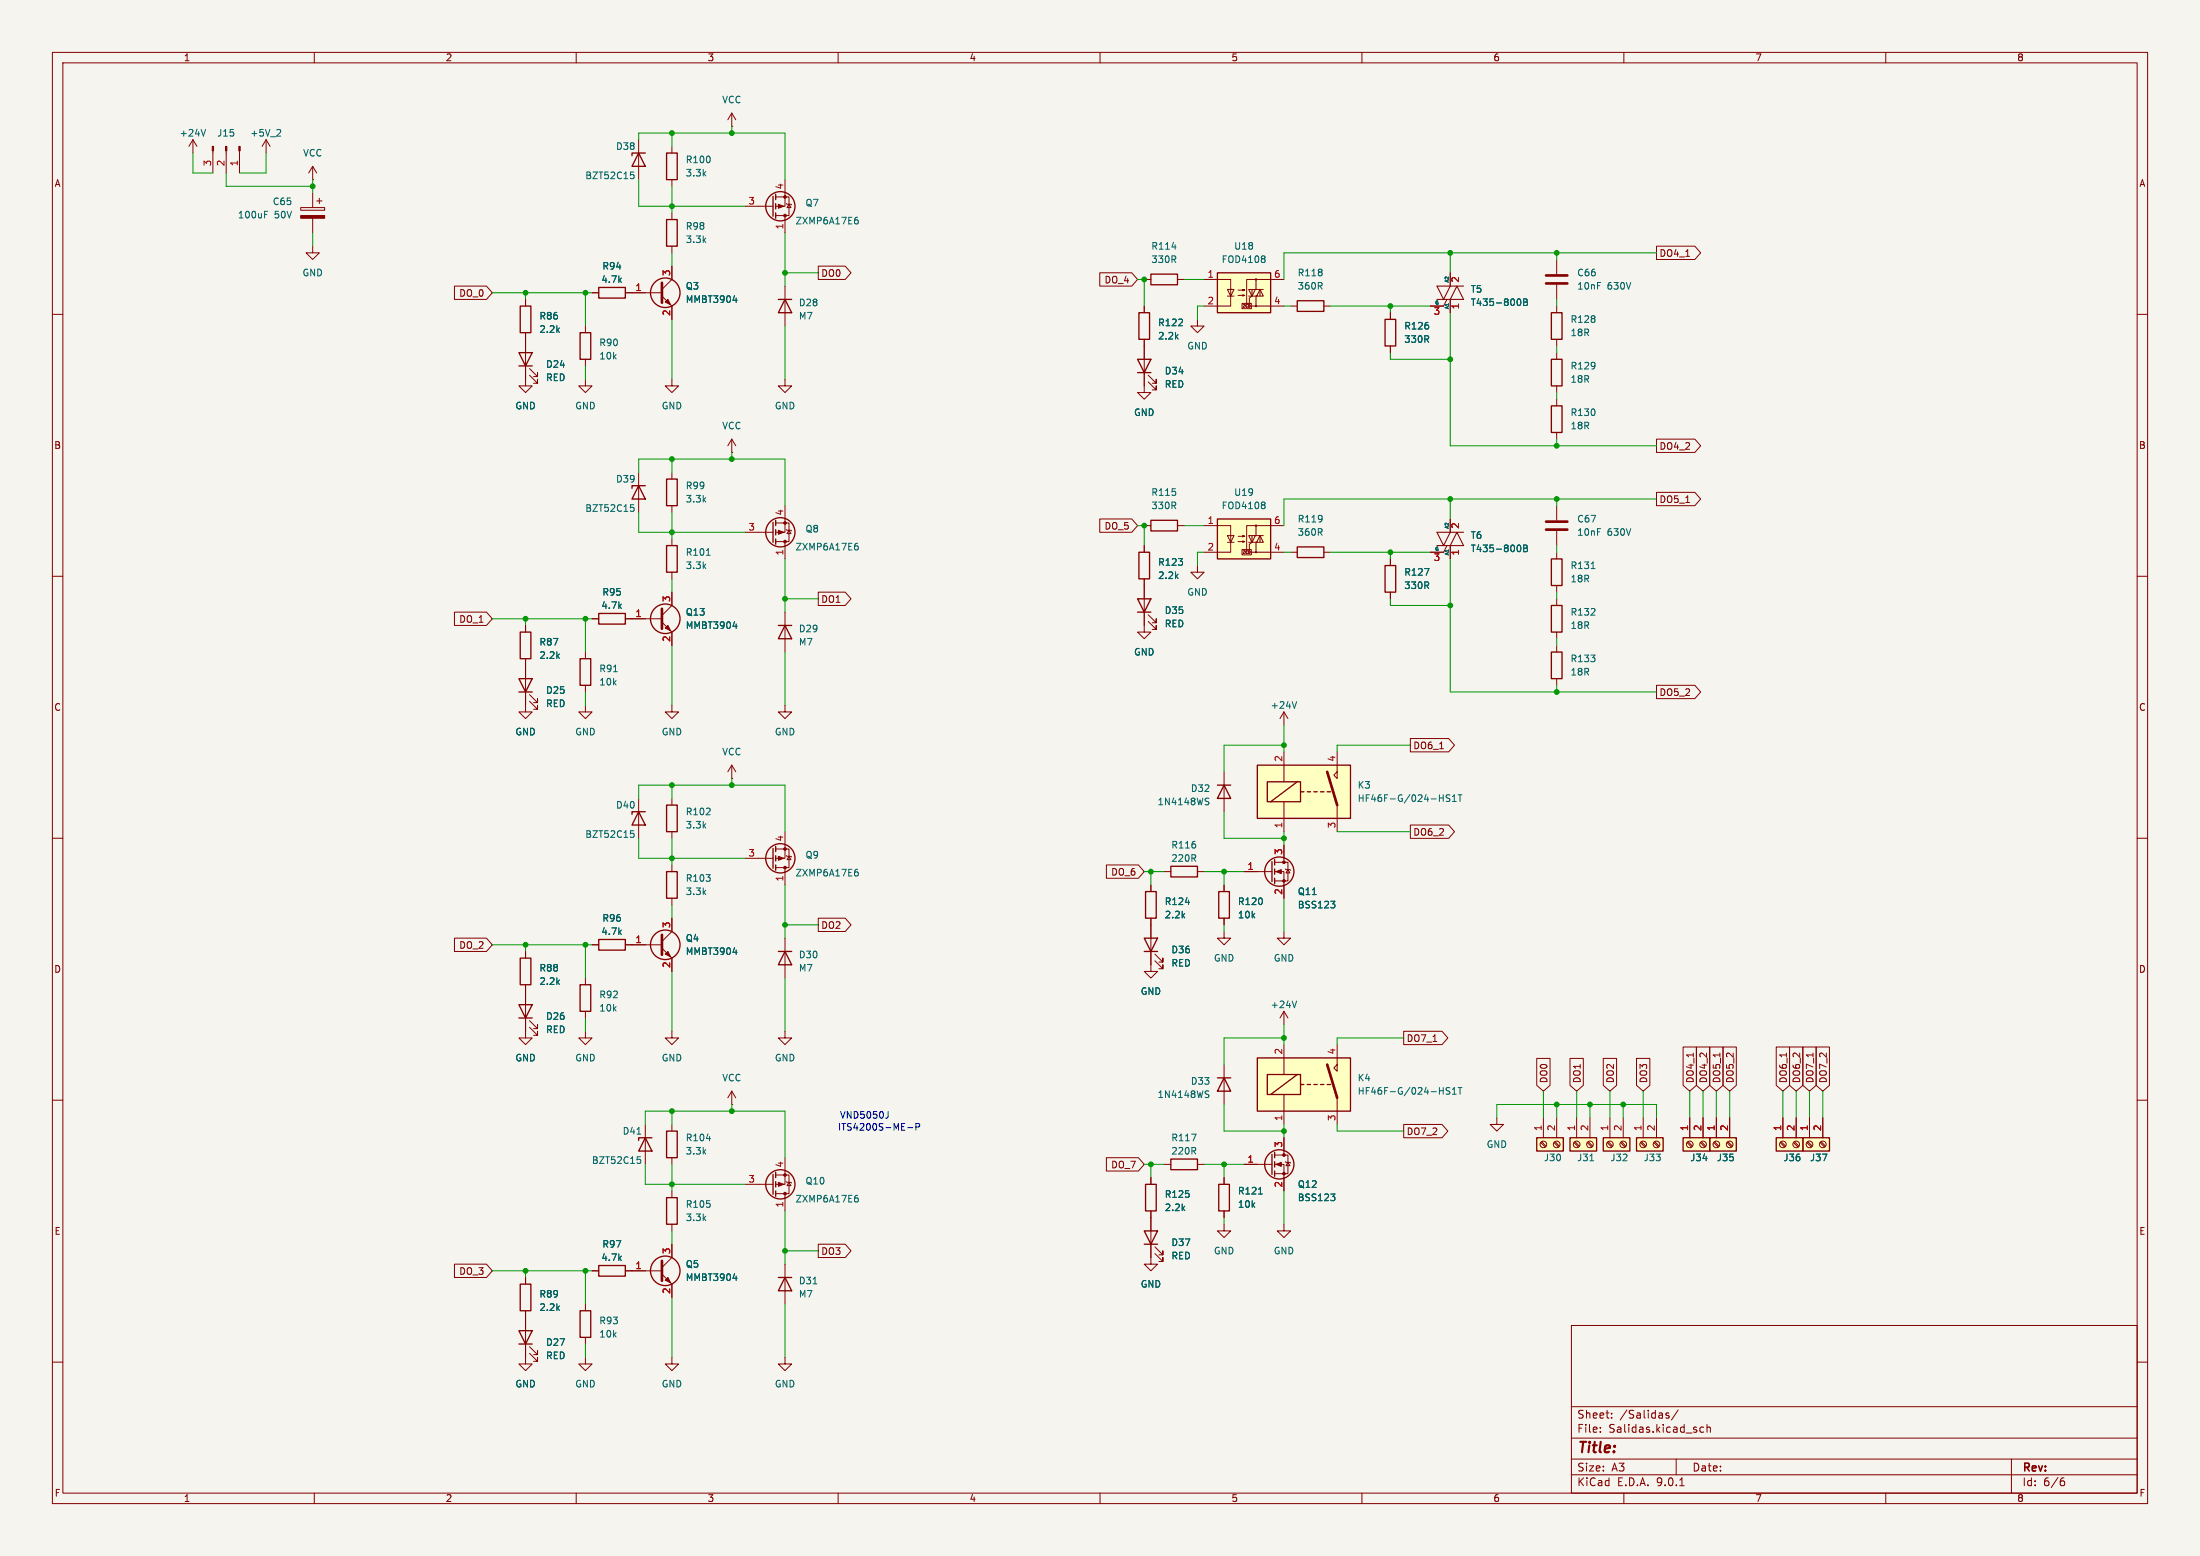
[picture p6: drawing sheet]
<svg xmlns="http://www.w3.org/2000/svg" width="420mm" height="297mm" viewBox="0 0 420 297" stroke-linecap="round" stroke-linejoin="round" font-family="sans-serif">
<path d="M0 0h420v297h-420z" fill="#f5f4ef" stroke="#f5f4ef" stroke-width=".19"/>
<g fill="none" stroke="#840000" stroke-width=".19">
<path d="M10 10h400v277h-400zM12 12h396v273h-396zM60 10v2M110 10v2M160 10v2M210 10v2M260 10v2M310 10v2M360 10v2M10 60h2M408 60h2M10 110h2"/>
<path d="M408 110h2M10 160h2M408 160h2M10 210h2M408 210h2M300 253h108v32h-108zM10 260h2M300 278.5h108M300 274.5h108M300 268.5h108M305.5 273.2v.2M305.5 272.5v.1"/>
<path d="M307.7 270.5v.2M307.7 269.8v.1M318.6 269.8l-.4-.1-.2 .2 .1 .2 .5 .2v.3h-.6M320 278.5v3M320.4 269.1l-1.3 1.9M325.2 272.5l-.4-.1-.3 .3 .2 .6h.5M325.9 272.5l.2-.1 .3 .1 .1 .9M325.9 271.9v1.5M384 278.5v6.5M408 260h2M60 285v2M110 285v2"/>
<path d="M160 285v2M210 285v2M260 285v2M300 281.5h108M310 285v2M320.7 283.6h.8M360 285v2M393.6 282.7h.4l.2 .2-.1 .5-.5 .2M394 282.1l-.4 .1"/>
</g>
<path d="M312.4 217.2h5.1v2.5h-5.1z" fill="#ffffc2"/>
<g fill="none" stroke="#840000" stroke-width=".25">
<path d="M217.2 114.3h2.5l-1.3 2.5zM217.2 116.8h2.5M217.4 105.4h2.1v5.1h-2.1zM114.3 179.3h5.1v2.1h-5.1zM127.3 166.4h2v5.1h-2zM223.5 165.4h5.1v2h-5.1zM110.7 188h2.1v5h-2.1zM148.6 181.6h2.5M149.9 181.6l1.2 2.6h-2.5zM232.4 205.7h2.5M233.7 205.7l1.2 2.6h-2.5zM312.4 217.2h5.1v2.5h-5.1z"/>
<path d="M223.5 221.2h5.1v2.1h-5.1zM232.7 226.1h2v5h-2z"/>
<circle cx="127" cy="180.3" r="2.82"/>
</g>
<g fill="none" stroke="#840000" stroke-width=".19">
<path d="M218.4 110.5v10.2h1.3l-1.3 1.2-1.2-1.2h1.2M218.4 104.1v1.3M219.2 118.6l1.5 1.5v-.7v.7h-.7M219.2 117.3l1.5 1.6v-.8v.8h-.7M228.6 108v1.2h1.3l-1.3 1.3-1.3-1.3h1.3M245.1 135.9l-.8 1.3M245.1 135.9l.8 1.3M245.1 135.9v2.5M128.3 175.3v2.5l-1.9 1.9M128.3 165.1v1.3M128.3 171.5v1.2M149.9 179.1v7.6"/>
<path d="M222.2 166.4h1.3M228.6 166.4h1.3M111.8 196.9v1.2h1.2l-1.2 1.3-1.3-1.3h1.3M111.8 186.7v1.3M111.8 193v1.3M113 180.3h1.3M119.4 180.3h7M126.4 181l1.9 1.9v2.5M128.3 196.9v1.2h1.2l-1.2 1.3-1.3-1.3h1.3M245.1 193v2.6M245.1 193l-.8 1.3M245.1 193l.8 1.3"/>
<path d="M139.7 210.8h.1M139.7 208.3l-.8 1.3M139.7 208.3l.8 1.3M139.7 208.3v2.5M233.7 203.2v7.6M285.7 213.4v1.2h1.3l-1.3 1.3-1.2-1.3h1.2M313.2 218.1l.8 .8M313.4 217.9l.8 .9M313.7 213.4v3.8M315.7 218.1l.9 .8M315.9 217.9l.8 .9M316.2 213.4v3.8"/>
<path d="M222.2 222.2h1.3M228.6 222.2h1.3M233.7 233.7v1.2h1.2l-1.2 1.3-1.3-1.3h1.3M233.7 224.8v1.3M233.7 231.1v1.3"/>
<circle cx="313.7" cy="218.4" r=".63"/>
<circle cx="316.2" cy="218.4" r=".63"/>
</g>
<path d="M126.4 178.4v3.8" fill="none" stroke="#840000" stroke-width=".51"/>
<path d="M127 182.1l.5-.5 .5 1z" fill="#840000" stroke="#840000" stroke-width=".19"/>
<path d="M247.5 133.9l-.4 1.3M139.9 181.8h.8M140.5 181.3v.9M247.5 191.1l-.4 1.2M227.5 216.5h.8l-.5 1.2M230.3 208.8l.4 .2 .1 .3-.3 .2h-.3M230.3 208.2l.5 .1M240.3 227.9h.7" fill="none" stroke="#006464" stroke-width=".19"/>
<path d="M306.1 217.2h5v2.5h-5z" fill="#ffffc2"/>
<path d="M232.4 149.9h2.5M233.7 149.9l1.2 2.5h-2.5zM306.1 217.2h5v2.5h-5zM218.4 234.9h2.6l-1.3 2.6zM218.4 237.5h2.6M218.7 226.1h2v5h-2z" fill="none" stroke="#840000" stroke-width=".25"/>
<g fill="none" stroke="#840000" stroke-width=".19">
<path d="M233.7 147.3v7.6M306.8 218.1l.9 .8M307 217.9l.8 .9M307.3 213.4v3.8M309.4 218.1l.8 .8M309.5 217.9l.9 .9M309.9 213.4v3.8M219.7 224.8v1.3M219.7 231.1v8.9M220.5 239.3l1.5 1.5v-.8v.8h-.8M220.5 238l1.5 1.5v-.7v.7h-.8"/>
<circle cx="307.3" cy="218.4" r=".63"/>
<circle cx="309.9" cy="218.4" r=".63"/>
</g>
<path d="M230.3 152.9l.4 .2 .1 .3-.3 .2h-.3M230.3 152.3l.5 .1" fill="none" stroke="#006464" stroke-width=".19"/>
<path d="M299.7 217.2h5.1v2.5h-5.1z" fill="#ffffc2"/>
<g fill="none" stroke="#840000" stroke-width=".25">
<path d="M147.6 37.5v3.8M148.1 37.1v1M148.1 38.9v1M148.1 40.6v1.1M99.1 191.8h2.5l-1.3 2.5zM99.1 194.3h2.5M99.3 182.9h2v5.1h-2zM299.7 217.2h5.1v2.5h-5.1z"/>
<circle cx="149" cy="39.4" r="2.79"/>
</g>
<g fill="none" stroke="#840000" stroke-width=".19">
<path d="M142.2 39.4h5.4M148.1 37.6h2.5v3.5h-2.5M149.9 34.3v5.1h-1.8M150.1 38.9l1 .2M150.6 39l.4 .6h-.8zM149.9 41.1v3.4M276.2 57.2l-.6 1.2h-2.6M276.9 52.1v2.5M276.9 57.2v2.5M100.3 188v10.1h1.3l-1.3 1.3-1.2-1.3h1.2M100.3 181.6v1.3M101.1 196.1l1.5 1.5v-.7v.7h-.7"/>
<path d="M101.1 194.8l1.5 1.5v-.7v.7h-.7M300.5 218.1l.8 .8M300.7 217.9l.8 .9M301 213.4v3.8M303 218.1l.9 .8M303.2 217.9l.8 .9M303.5 213.4v3.8"/>
<circle cx="301" cy="218.4" r=".63"/>
<circle cx="303.5" cy="218.4" r=".63"/>
</g>
<path d="M163.4 42h.2l.3 .2-.1 .4-.4 .1M163.5 41.5h.2M289.9 57a.68 .68 0 0 1 .5 .7 .68 .68 0 0 1-.5 .6M290.9 57h.4l.2 .3-.2 .3 .2 .2 .1 .3-.2 .2h-.5zM290.9 57.6h.4M303.5 221.6h.7" fill="none" stroke="#006464" stroke-width=".19"/>
<path d="M274.3 57.2h5.1l-1.3-2.6-1.2 2.6M276.9 54.6l-1.3 2.6-1.3-2.6h5.1" fill="none" stroke="#840000" stroke-width=".2"/>
<g fill="#840000" stroke="#840000" stroke-width=".19">
<path d="M148.6 39l1 .4-1 .4z"/>
<circle cx="149.9" cy="41.1" r=".25"/>
<circle cx="149.9" cy="37.6" r=".25"/>
</g>
<path d="M293.4 217.2h5v2.5h-5z" fill="#ffffc2"/>
<g fill="none" stroke="#840000" stroke-width=".25">
<path d="M264.4 61h2v5h-2zM296.2 77.5h2v5.1h-2zM296.2 68.6h2v5.1h-2zM247.6 104.4h5.1v2h-5.1zM293.4 217.2h5v2.5h-5z"/>
<circle cx="127" cy="55.9" r="2.82"/>
</g>
<g fill="none" stroke="#840000" stroke-width=".19">
<path d="M120.6 55.9h5.8M126.4 56.5l1.9 1.9v2.6M128.3 50.8v2.5l-1.9 1.9M265.4 59.7v1.3M100.3 72.4v1.3h1.3l-1.3 1.2-1.2-1.2h1.2M128.3 72.4v1.3h1.2l-1.2 1.2-1.3-1.2h1.3M265.4 66v1.3M297.2 67.3v1.3M297.2 73.7v1.2M297.2 76.2v1.3M297.2 82.6v1.2M246.4 105.4h1.2"/>
<path d="M252.7 105.4h1.3M233.7 177.8v1.3h1.2l-1.2 1.2-1.3-1.2h1.3M245.1 177.8v1.3h1.3l-1.3 1.2-1.3-1.2h1.3M294.1 218.1l.9 .8M294.3 217.9l.8 .9M294.6 213.4v3.8M296.7 218.1l.8 .8M296.8 217.9l.9 .9M297.2 213.4v3.8"/>
<circle cx="294.6" cy="218.4" r=".63"/>
<circle cx="297.2" cy="218.4" r=".63"/>
</g>
<path d="M126.4 54v3.8" fill="none" stroke="#840000" stroke-width=".51"/>
<path d="M127.5 57.2l.5 1-1-.5z" fill="#840000" stroke="#840000" stroke-width=".19"/>
<path d="M139.9 57.3h.8M140.5 56.9v.8" fill="none" stroke="#006464" stroke-width=".19"/>
<path d="M232.4 99.1h10.2v7.6h-10.2z" fill="#ffffc2"/>
<g fill="none" stroke="#840000" stroke-width=".19">
<path d="M229.9 100.3h5v5.1h-5M234.3 102.2h1.3l-.7 1.3zM234.3 103.5h1.3M236.3 102.4h1.3l-.4 .1v-.3l.4 .2M236.3 103.4h1.3l-.4 .1v-.2l.4 .1M237.1 104.9h1.8v1h-1.8zM238.4 103.5h2.8l-.7-1.3-.6 1.3M238.9 105.4h.9M239 102.2v1.3l-.5 .4v1M239.6 102.2l-.6 1.3-.6-1.3h2.8M239.8 100.3h-1.8v4.6M239.8 103.5v1.9h5.3"/>
<path d="M240.5 102.2v1.3M245.1 100.3h-5.3v1.9"/>
<circle cx="239.8" cy="100.3" r=".13"/>
<circle cx="239.8" cy="105.4" r=".13"/>
</g>
<path d="M232.4 99.1h10.2v7.6h-10.2z" fill="none" stroke="#840000" stroke-width=".25"/>
<path d="M241.3 95.8l.2 .3-.2 .3 .2 .2v.3l-.2 .2" fill="none" stroke="#006464" stroke-width=".19"/>
<path d="M344.2 217.2h5v2.5h-5z" fill="#ffffc2"/>
<path d="M344.2 217.2h5v2.5h-5z" fill="none" stroke="#840000" stroke-width=".25"/>
<g fill="none" stroke="#840000" stroke-width=".19">
<path d="M344.9 218.1l.9 .8M345.1 217.9l.8 .9M345.4 213.4v3.8M347.5 218.1l.8 .8M347.6 217.9l.9 .9M348 213.4v3.8"/>
<circle cx="345.4" cy="218.4" r=".63"/>
<circle cx="348" cy="218.4" r=".63"/>
</g>
<path d="M339.1 217.2h5.1v2.5h-5.1z" fill="#ffffc2"/>
<g fill="none" stroke="#840000" stroke-width=".25">
<path d="M296.2 59.7h2v5.1h-2zM243.3 220v1M339.1 217.2h5.1v2.5h-5.1zM242.8 220.3v3.9M243.3 221.7v1.1M243.3 223.5v1"/>
<circle cx="244.2" cy="222.2" r="2.79"/>
</g>
<g fill="none" stroke="#840000" stroke-width=".19">
<path d="M297.2 49.5v2.8M297.2 54.4v2.8M297.2 58.4v1.3M111.8 72.4v1.3h1.2l-1.2 1.2-1.3-1.2h1.3M297.2 64.8v1.2M139.7 86.4h.1M139.7 83.8l-.8 1.3M139.7 83.8l.8 1.3M139.7 83.8v2.6M111.8 134.6v1.3h1.2l-1.2 1.3-1.3-1.3h1.3M245.1 217.2v3.3M339.9 218.1l.8 .8"/>
<path d="M340 217.9l.9 .9M340.4 213.4v3.8M342.4 218.1l.8 .8M342.6 217.9l.8 .9M342.9 213.4v3.8M237.5 222.2h5.3M243.3 220.5h2.6v3.5h-2.6M243.3 222.2h1.8v5.1M245.1 233.7v1.2h1.3l-1.3 1.3-1.3-1.3h1.3M245.4 221.7l1 .3M245.9 221.9l.4 .6h-.8z"/>
<circle cx="340.4" cy="218.4" r=".63"/>
<circle cx="342.9" cy="218.4" r=".63"/>
</g>
<g fill="#840000" stroke="#840000" stroke-width=".19">
<path d="M243.6 222.2l1-.3v.7z"/>
<circle cx="245.1" cy="220.5" r=".25"/>
<circle cx="245.1" cy="224" r=".25"/>
</g>
<path d="M254.1 227.9h.7l-.4 .5M254.6 228.4l.2 .2v.3l-.2 .3" fill="none" stroke="#006464" stroke-width=".19"/>
<path d="M295.1 52.6h4.1M295.1 54.1h4.1" fill="none" stroke="#840000" stroke-width=".51"/>
<path d="M326.4 217.2h5.1v2.5h-5.1z" fill="#ffffc2"/>
<path d="M247.6 57.4h5.1v2h-5.1zM326.4 217.2h5.1v2.5h-5.1z" fill="none" stroke="#840000" stroke-width=".25"/>
<g fill="none" stroke="#840000" stroke-width=".19">
<path d="M246.4 58.4h1.2M252.7 58.4h1.3M327.2 218.1l.8 .8M327.3 217.9l.9 .9M327.7 213.4v3.8M329.7 218.1l.8 .8M329.9 217.9l.8 .9M330.2 213.4v3.8"/>
<circle cx="327.7" cy="218.4" r=".63"/>
<circle cx="330.2" cy="218.4" r=".63"/>
</g>
<path d="M232.4 52.1h10.2v7.6h-10.2z" fill="#ffffc2"/>
<g fill="none" stroke="#840000" stroke-width=".19">
<path d="M229.9 53.3h5v5.1h-5M234.3 55.2h1.3l-.7 1.3zM234.3 56.5h1.3M236.3 55.4h1.3l-.4 .1v-.3l.4 .2M236.3 56.4h1.3l-.4 .1v-.2l.4 .1M237.1 57.9h1.8v1h-1.8zM238.4 56.5h2.8l-.7-1.3-.6 1.3M238.9 58.4h.9M239 55.2v1.3l-.5 .4v1M239.6 55.2l-.6 1.3-.6-1.3h2.8M239.8 53.3h-1.8v4.6M239.8 56.5v1.9h5.3"/>
<path d="M240.5 55.2v1.3M245.1 53.3h-5.3v1.9"/>
<circle cx="239.8" cy="58.4" r=".13"/>
<circle cx="239.8" cy="53.3" r=".13"/>
</g>
<path d="M232.4 52.1h10.2v7.6h-10.2z" fill="none" stroke="#840000" stroke-width=".25"/>
<path d="M241.3 48.8l.2 .3-.2 .3 .2 .2v.3l-.2 .2" fill="none" stroke="#006464" stroke-width=".19"/>
<path d="M321.3 217.2h5.1v2.5h-5.1z" fill="#ffffc2"/>
<path d="M217.4 59.7h2.1v5.1h-2.1zM219.7 52.3h5.1v2.1h-5.1zM99.1 67.3h2.5l-1.3 2.6zM99.1 69.9h2.5M110.7 63.5h2.1v5.1h-2.1zM217.2 68.6h2.5l-1.3 2.5zM217.2 71.1h2.5M296.2 115.6h2v5.1h-2zM296.2 106.7h2v5.1h-2zM296.2 124.5h2v5h-2zM321.3 217.2h5.1v2.5h-5.1z" fill="none" stroke="#840000" stroke-width=".25"/>
<g fill="none" stroke="#840000" stroke-width=".19">
<path d="M218.4 53.3h1.3M218.4 58.4v1.3M224.8 53.3h1.3M100.3 64.8v7.6M101.1 71.6l1.5 1.6v-.8v.8h-.7M101.1 70.4l1.5 1.5v-.8v.8h-.7M111.8 62.2v1.3M111.8 68.6v1.3M218.4 64.8v10.1h1.3l-1.3 1.3-1.2-1.3h1.2M219.2 72.9l1.5 1.5v-.7v.7h-.7M219.2 71.6l1.5 1.6v-.8v.8h-.7M228.6 61v1.2h1.3l-1.3 1.3-1.3-1.3h1.3"/>
<path d="M276.9 99.1v2.5M276.2 104.1l-.6 1.3h-2.6M276.9 104.1v2.6M297.2 105.4v1.3M297.2 111.8v1.2M297.2 114.3v1.3M297.2 120.7v1.2M297.2 123.2v1.3M297.2 129.5v1.3M322.1 218.1l.8 .8M322.2 217.9l.9 .9M322.6 213.4v3.8"/>
<path d="M324.6 218.1l.9 .8M324.8 217.9l.8 .9M325.1 213.4v3.8"/>
<circle cx="322.6" cy="218.4" r=".63"/>
<circle cx="325.1" cy="218.4" r=".63"/>
</g>
<path d="M223.7 47.1h.8M289.9 104a.68 .68 0 0 1 .5 .7 .68 .68 0 0 1-.5 .6M290.9 104h.4l.2 .3-.2 .3 .2 .2 .1 .3-.2 .2h-.5zM290.9 104.6h.4M303.8 108.5h.7" fill="none" stroke="#006464" stroke-width=".19"/>
<path d="M274.3 104.1h5.1l-1.3-2.5-1.2 2.5M276.9 101.6l-1.3 2.5-1.3-2.5h5.1" fill="none" stroke="#840000" stroke-width=".2"/>
<path d="M240 201.9h17.8v10.2h-17.8z" fill="#ffffc2"/>
<g fill="none" stroke="#840000" stroke-width=".19">
<path d="M100.3 57.2v1.2M149.9 54.6v7.6M100.3 63.5v1.3M149.9 72.4v1.3h1.2l-1.2 1.2-1.3-1.2h1.3M121.9 90.2v7.6M128.3 90.2v1.2M128.3 96.5v1.3M148.1 99.8h2.5v3.6h-2.5M149.9 96.5v5.1h-1.8M297.2 96.5v2.8M100.3 119.4v1.3M142.2 101.6h5.4"/>
<path d="M149.9 103.4v3.3M150.1 101.1l1 .2M150.6 101.2l.4 .7h-.8zM218.4 100.3h1.3M224.8 100.3h1.3M265.4 106.7v1.3M265.4 113v1.3M297.2 101.3v2.8M100.3 125.7v1.3M233.7 168.9v1.3M233.7 175.3v1.2M237.5 166.4h5.3"/>
<path d="M243.3 164.6h2.6v3.5h-2.6M243.3 166.4h1.8v5.1M245.1 161.3v3.3M245.4 165.9l1 .2M245.9 166l.4 .6h-.8zM245.1 199.4v5.7M255.3 199.4v5.1l-.7-.7 .7-.6M245.1 208.9v5.7M255.3 209.6v5"/>
</g>
<g fill="none" stroke="#840000" stroke-width=".25">
<path d="M99.3 58.4h2v5.1h-2zM148.6 57.2h2.5M149.9 57.2l1.2 2.5h-2.5zM121.9 92.7l1.3 2.6h-2.6zM123.2 92.7h-2.6v.5M127.3 91.4h2v5.1h-2zM147.6 99.7v3.8M148.1 99.3v1M219.7 99.3h5.1v2h-5.1zM148.1 101.1v1M148.1 102.9v1M264.4 108h2v5h-2z"/>
<path d="M99.3 120.7h2v5h-2zM232.7 170.2h2v5.1h-2zM242.8 164.5v3.8M243.3 164.1v1M243.3 165.9v1M243.3 167.6v1.1M240 201.9h17.8v10.2h-17.8zM241.9 205.1h6.4v3.8h-6.4zM247.6 205.1l-5 3.8M248.3 207h.6M249.6 207h.6M250.8 207h.7"/>
<path d="M252.1 207h.6M253.4 207h.6"/>
<circle cx="149" cy="101.6" r="2.79"/>
<circle cx="244.2" cy="166.4" r="2.79"/>
</g>
<path d="M295.1 99.6h4.1M295.1 101.1h4.1M253.4 203.2l1.9 6.4" fill="none" stroke="#840000" stroke-width=".51"/>
<path d="M120.4 96.3h.6M120.5 96.8h.3l.3 .3-.1 .4-.5 .1M163.4 104.2h.2l.3 .2-.1 .5-.4 .1M163.5 103.7h.2M272 108.5h.8l-.5 1.3M254.1 172h.7l-.4 .5M254.6 172.5l.2 .3v.3l-.2 .2M276.8 207.6h-.5l-.2 .1v.4l.6 .2 .1 .3-.3 .3-.4-.1M277.3 208.9h.7M277.3 208l.3-.4v1.3M278.4 207.6h.7M278.7 207.6v1.3" fill="none" stroke="#006464" stroke-width=".19"/>
<g fill="#840000" stroke="#840000" stroke-width=".19">
<path d="M148.6 101.2l1 .4-1 .4z"/>
<path d="M243.6 166.4l1-.4v.8z"/>
<circle cx="149.9" cy="103.4" r=".25"/>
<circle cx="149.9" cy="99.8" r=".25"/>
<circle cx="245.1" cy="164.6" r=".25"/>
<circle cx="245.1" cy="168.1" r=".25"/>
</g>
<path d="M240 146.1h17.8v10.1h-17.8z" fill="#ffffc2"/>
<g fill="none" stroke="#840000" stroke-width=".19">
<path d="M36.8 26.7l-.7 1.2M36.8 26.7l.8 1.2M36.8 26.7v2.5M40.6 28.8v4.2M43.2 28.8v4.2M45.7 28.8v4.2M50.8 26.7l.8 1.2M50.8 26.7l-.8 1.2M50.8 26.7v2.5M57.4 39.6h4.6v.5h-4.6zM59.7 34.3h.1M59.7 31.8v2.5"/>
<path d="M59.7 36.8v2.8M59.7 31.8l-.8 1.2M59.7 31.8l.8 1.2M60.5 38.4h1M61 37.8v1.1M121.9 26.7v7.6M128.3 27.9v1.3M128.3 34.3v1.3M139.7 24.1h.1M139.7 21.6v2.5M139.7 21.6l-.8 1.3M139.7 21.6l.8 1.3"/>
<path d="M59.7 47v1.3h1.3l-1.3 1.2-1.3-1.2h1.3M59.7 41.7v2.8M86.8 54.6h6.1l1.1 1.3-1.1 1.3h-6.1zM100.3 57.2v1.2M113 55.9h1.3M119.4 55.9h3.8M128.3 40.6v1.3M128.3 47v1.3M128.3 50.8v2.5M128.3 58.4v2.6M156.2 50.8h5.2l1.1 1.3-1.1 1.2h-5.2zM209.9 52.1h6.2l1.1 1.2-1.1 1.3h-6.2z"/>
<path d="M218.4 58.4v1.3M265.4 59.7v1.3M273 58.4h2.6M276.9 52.1v2.5M276.9 57.2v2.5M316.2 47h7.4l1.1 1.3-1.1 1.2h-7.4zM100.3 63.5v3.8M100.3 69.9v2.5M218.4 64.8v3.8M218.4 71.1v2.6M265.4 66v1.3M209.9 99.1h6.2l1.1 1.2-1.1 1.3h-6.2z"/>
<path d="M276.9 99.1v2.5M316.2 94h7.4l1.1 1.3-1.1 1.2h-7.4zM316.2 83.8h7.4l1.1 1.3-1.1 1.3h-7.4zM86.8 116.8h6.1l1.1 1.3-1.1 1.3h-6.1zM100.3 119.4v1.3M113 118.1h1.3M119.4 118.1h7M126.4 118.7l1.9 2v2.5M128.3 102.9v1.2M128.3 109.2v1.3M128.3 113v2.6l-1.9 1.9M149.9 116.8v7.7"/>
<path d="M156.2 113h5.2l1.1 1.3-1.1 1.3h-5.2zM218.4 104.1v1.3M218.4 110.5v3.8M218.4 116.8v2.6M265.4 106.7v1.3M265.4 113v1.3M273 105.4h2.6M276.9 104.1v2.6M100.3 125.7v10.2h1.3l-1.3 1.3-1.2-1.3h1.2M101.1 133.9l1.5 1.5v-.8v.8h-.7M101.1 132.6l1.5 1.5v-.7v.7h-.7M111.8 124.5v1.2"/>
<path d="M111.8 130.8v1.3M128.3 134.6v1.3h1.2l-1.2 1.3-1.3-1.3h1.3M149.9 134.6v1.3h1.2l-1.2 1.3-1.3-1.3h1.3M316.2 130.8h7.4l1.1 1.3-1.1 1.3h-7.4zM121.9 152.4v7.6M128.3 152.4v1.3M128.3 158.8v1.2M139.7 148.6h.1M139.7 146.1l-.8 1.2M139.7 146.1l.8 1.2M139.7 146.1v2.5M149.9 158.8v5h-1.8"/>
<path d="M245.1 143.5v5.7M245.1 153v5.8M255.3 143.5v5.1l-.7-.6 .7-.7M255.3 153.7v5.1M269.2 141h7.4l1.1 1.2-1.1 1.3h-7.4zM269.2 157.5h7.4l1.1 1.3-1.1 1.2h-7.4zM86.8 179.1h6.1l1.1 1.2-1.1 1.3h-6.1zM128.3 175.3v2.5M142.2 163.8h5.4M148.1 162.1h2.5v3.5h-2.5M149.9 165.6v3.3M150.1 163.3l1 .3"/>
<path d="M150.6 163.4l.4 .7h-.8zM156.2 175.3h5.2l1.1 1.2-1.1 1.3h-5.2zM211.2 165.1h6.1l1.1 1.3-1.1 1.2h-6.1zM219.7 175.3v10.1h1.3l-1.3 1.3-1.3-1.3h1.3M219.7 168.9v1.3M233.7 168.9v1.3M233.7 175.3v1.2M237.5 166.4h2.5M245.1 161.3v2.5M245.1 168.9v2.6M100.3 181.6v1.3M100.3 188v3.8"/>
<path d="M100.3 194.3v2.6M113 180.3h1.3M119.4 180.3h3.8M128.3 182.9v2.5M149.9 196.9v1.2h1.2l-1.2 1.3-1.3-1.3h1.3M220.5 183.4l1.5 1.5v-.7v.7h-.8M220.5 182.1l1.5 1.5v-.7v.7h-.8M268 196.8h7.3l1.1 1.3-1.1 1.3h-7.3zM321.3 199.8h2.6v7.4l-1.3 1.1-1.3-1.1zM323.8 199.8h2.6v7.4l-1.3 1.1-1.3-1.1zM326.4 199.8h2.5v7.4l-1.2 1.1-1.3-1.1zM328.9 199.8h2.6v7.4l-1.3 1.1-1.3-1.1z"/>
<path d="M339.1 199.8h2.5v7.4l-1.2 1.1-1.3-1.1zM341.6 199.8h2.6v7.4l-1.3 1.1-1.3-1.1zM344.2 199.8h2.5v7.4l-1.3 1.1-1.2-1.1zM346.7 199.8h2.6v7.4l-1.3 1.1-1.3-1.1zM123.2 214.6v7.6M128.3 214.6v1.3M245.1 217.2v2.5M268 214.6h7.3l1.1 1.3-1.1 1.3h-7.3zM293.4 202h2.5v5.2l-1.3 1.1-1.2-1.1zM299.7 202h2.6v5.2l-1.3 1.1-1.3-1.1zM306.1 202h2.5v5.2l-1.3 1.1-1.2-1.1zM312.4 202h2.6v5.2l-1.3 1.1-1.3-1.1z"/>
<path d="M322.6 213.4v3.8M325.1 213.4v3.8M327.7 213.4v3.8M330.2 213.4v3.8M340.4 213.4v3.8M342.9 213.4v3.8M345.4 213.4v3.8M348 213.4v3.8M128.3 221v1.2M128.3 227.3v1.3M128.3 233.7v1.2M128.3 237.5v2.5l-1.9 1.9"/>
<path d="M142.2 226.1h5.4M148.1 224.3h2.5v3.5h-2.5M149.9 221v5.1h-1.8M149.9 227.8v3.3M150.1 225.6l1 .2M150.6 225.7l.4 .6h-.8zM156.2 237.5h5.2l1.1 1.3-1.1 1.2h-5.2zM211.2 221h6.1l1.1 1.2-1.1 1.3h-6.1zM219.7 237.5v3.8h1.3l-1.3 1.3-1.3-1.3h1.3M219.7 224.8v1.3M219.7 231.1v3.8M233.7 224.8v1.3"/>
<path d="M233.7 231.1v1.3M237.5 222.2h2.5M245.1 224.8v2.5M86.8 241.3h6.1l1.1 1.3-1.1 1.2h-6.1zM100.3 250.2v10.1h1.3l-1.3 1.3-1.2-1.3h1.2M100.3 243.8v1.3M101.1 258.3l1.5 1.5v-.7v.7h-.7M101.1 257l1.5 1.6v-.8v.8h-.7M111.8 259.1v1.2h1.2l-1.2 1.3-1.3-1.3h1.3M111.8 248.9v1.3M111.8 255.3v1.2M113 242.6h1.3"/>
<path d="M119.4 242.6h7M126.4 243.2l1.9 1.9v2.5M128.3 259.1v1.2h1.2l-1.2 1.3-1.3-1.3h1.3M149.9 259.1v1.2h1.2l-1.2 1.3-1.3-1.3h1.3M149.9 241.3v7.6"/>
</g>
<g fill="none" stroke="#840000" stroke-width=".25">
<path d="M121.9 29.2l1.3 2.6h-2.6zM123.2 29.2h-2.6v.5M127.3 29.2h2v5.1h-2zM114.3 54.9h5.1v2h-5.1zM127.3 41.9h2v5.1h-2zM114.3 117.1h5.1v2h-5.1zM127.3 104.1h2v5.1h-2zM148.6 119.4h2.5M149.9 119.4l1.2 2.5h-2.5zM99.1 129.5h2.5l-1.3 2.6zM99.1 132.1h2.5M110.7 125.7h2.1v5.1h-2.1z"/>
<path d="M121.9 154.9l1.3 2.6h-2.6zM123.2 154.9h-2.6v.5M127.3 153.7h2v5.1h-2zM240 146.1h17.8v10.1h-17.8zM241.9 149.2h6.4v3.8h-6.4zM247.6 149.2l-5 3.8M248.3 151.1h.6M249.6 151.1h.6M250.8 151.1h.7M252.1 151.1h.6M253.4 151.1h.6M147.6 161.9v3.8"/>
<path d="M148.1 161.5v1.1M148.1 163.3v1M148.1 165.1v1M218.4 179.1h2.6l-1.3 2.5zM218.7 170.2h2v5.1h-2zM218.4 181.6h2.6M123.2 217.2l1.3 2.5h-2.6zM124.5 217.2h-2.6v.5M127.3 215.9h2v5.1h-2zM127.3 228.6h2v5.1h-2zM147.6 224.2v3.8M148.1 223.8v1"/>
<path d="M148.1 225.6v1M148.1 227.3v1M99.1 254h2.5l-1.3 2.5zM99.1 256.5h2.5M99.3 245.1h2v5.1h-2zM110.7 250.2h2.1v5.1h-2.1zM114.3 241.6h5.1v2h-5.1zM148.6 243.8h2.5M149.9 243.8l1.2 2.6h-2.5z"/>
<circle cx="127" cy="118.1" r="2.82"/>
<circle cx="149" cy="163.8" r="2.79"/>
<circle cx="149" cy="226.1" r="2.79"/>
<circle cx="127" cy="242.6" r="2.82"/>
</g>
<path d="M126.4 116.2v3.8M253.4 147.3l1.9 6.4M126.4 240.7v3.8" fill="none" stroke="#840000" stroke-width=".51"/>
<g fill="none" stroke="#006464" stroke-width=".19">
<path d="M39.2 24.7l-.4 1.3M53.3 24.7l.3 .3-.1 .3-.7 .7h.8M120.4 32.8h.6M120.5 33.3h.3l.3 .3-.1 .4-.5 .1M50.5 40.9h.4M50.5 40.3h.6M139.9 57.3h.8M140.5 56.9v.8M289.9 57a.68 .68 0 0 1 .5 .7 .68 .68 0 0 1-.5 .6M290.9 57h.4l.2 .3-.2 .3 .2 .2 .1 .3-.2 .2h-.5zM290.9 57.6h.4M134.9 106h.7"/>
<path d="M139.9 119.5h.8M140.5 119.1v.9M272 108.5h.8l-.5 1.3M289.9 104a.68 .68 0 0 1 .5 .7 .68 .68 0 0 1-.5 .6M290.9 104h.4l.2 .3-.2 .3 .2 .2 .1 .3-.2 .2h-.5zM290.9 104.6h.4M117.1 128.2h.8M120.4 158.6h.6M120.5 159.1h.3l.3 .2-.2 .5h-.4M276.8 151.8l-.5-.1-.2 .1v.4l.6 .2 .1 .3-.3 .3-.4-.1M277.3 153h.7M277.3 152.1l.3-.4v1.3"/>
<path d="M278.4 151.7h.7M278.7 151.7v1.3M163.4 166.4h.2l.3 .3-.1 .4-.4 .1M163.5 165.9h.2M226.3 172.2h.8M254.1 172h.7l-.4 .5M254.6 172.5l.2 .3v.3l-.2 .2M139.9 181.8h.8M140.5 181.3v.9M121.6 216.5h.7M134.9 217.3h.7M121.7 220.8h.6"/>
<path d="M121.8 221.3h.3l.2 .2-.1 .5-.4 .1M163.4 228.6h.2l.3 .3-.1 .4-.4 .1M163.5 228.2h.2M240.3 227.9h.7M254.1 227.9h.7l-.4 .5M254.6 228.4l.2 .2v.3l-.2 .3M139.9 244h.8M140.5 243.6v.8M155.2 245.1h.8"/>
</g>
<g fill="#840000" stroke="#840000" stroke-width=".19">
<path d="M127.5 119.4l.5 1-1-.5z"/>
<path d="M148.6 225.7l1 .4-1 .3z"/>
<path d="M127 244.3l.5-.5 .5 1.1z"/>
<path d="M45.6 27.9h.2v.9h-.2z"/>
<path d="M43.1 27.9h.2v.9h-.2z"/>
<path d="M40.5 27.9h.3v.9h-.3z"/>
<path d="M57.4 41.1h4.6v.6h-4.6z"/>
<path d="M148.6 163.4l1 .4-1 .4z"/>
<circle cx="149.9" cy="227.8" r=".25"/>
<circle cx="149.9" cy="224.3" r=".25"/>
<circle cx="149.9" cy="165.6" r=".25"/>
<circle cx="149.9" cy="162.1" r=".25"/>
</g>
<g fill="none" stroke="#009600" stroke-width=".19">
<path d="M36.8 29.2v3.8h3.8M43.2 33v2.6h16.5M50.8 29.2v3.8h-5.1M59.7 34.3v2.5M121.9 26.7v-1.3h28v8.9M121.9 34.3v5.1h20.3M128.3 25.4v2.5M128.3 35.6v5M139.7 24.1v1.3M59.7 44.5v2.5M94 55.9h19M100.3 55.9v1.3"/>
<path d="M111.8 55.9v6.3M128.3 48.3v2.5M149.9 44.5v10.1M149.9 52.1h6.3M217.2 53.3h1.2v5.1M226.1 53.3h3.8M229.9 58.4h-1.3v2.6M245.1 58.4h1.3M254 58.4h19M265.4 58.4v1.3M276.9 48.3v3.8M276.9 59.7v25.4h39.3"/>
<path d="M297.2 48.3v1.2M297.2 57.2v1.2M316.2 48.3h-71.1v5M111.8 69.9v2.5M128.3 61v11.4M149.9 62.2v10.2M265.4 67.3v1.3h11.5M297.2 66v1.3M297.2 74.9v1.3M121.9 90.2v-2.6h28v8.9M121.9 97.8v3.8h20.3M128.3 87.6v2.6"/>
<path d="M128.3 97.8v5.1M139.7 86.4v1.2M276.9 95.3v3.8M297.2 83.8v1.3M297.2 95.3v1.2M316.2 95.3h-71.1v5M94 118.1h19M100.3 118.1v1.3M111.8 118.1v6.4M128.3 110.5v2.5M149.9 106.7v10.1M149.9 114.3h6.3"/>
<path d="M217.2 100.3h1.2v3.8M226.1 100.3h3.8M229.9 105.4h-1.3v2.6M245.1 105.4h1.3M254 105.4h19M265.4 114.3v1.3h11.5M265.4 105.4v1.3M276.9 106.7v25.4h39.3M297.2 104.1v1.3M297.2 113v1.3M111.8 132.1v2.5M128.3 123.2v11.4"/>
<path d="M149.9 124.5v10.1M245.1 138.4v5.1M297.2 121.9v1.3M297.2 130.8v1.3M121.9 152.4v-2.5h28v8.9M128.3 149.9v2.5M139.7 148.6v1.3M233.7 154.9v5.1h11.4M245.1 158.8v2.5M245.1 142.2h-11.4v5.1M255.3 158.8h13.9M269.2 142.2h-13.9v1.3"/>
<path d="M121.9 160v3.8h20.3M128.3 160v5.1M128.3 172.7v2.6M149.9 168.9v10.2M149.9 176.5h6.3M218.4 166.4h3.8M219.7 166.4v2.5M229.9 166.4h7.6M233.7 166.4v2.5M233.7 176.5v1.3M245.1 171.5v6.3M94 180.3h19"/>
<path d="M100.3 180.3v1.3M111.8 180.3v6.4M111.8 194.3v2.6M128.3 185.4v11.5M149.9 186.7v10.2M245.1 195.6v3.8M245.1 198.1h-11.4v5.1M268 198.1h-12.7v1.3M123.2 214.6v-2.5h26.7v8.9M128.3 212.1v2.5M139.7 210.8v1.3M233.7 210.8v5.1h11.4"/>
<path d="M245.1 214.6v2.6M255.3 214.6v1.3h12.7M285.7 213.4v-2.6h30.5v2.6M294.6 208.3v5.1M297.2 210.8v2.6M301 208.3v5.1M303.5 210.8v2.6M307.3 208.3v5.1M309.9 210.8v2.6M313.7 208.3v5.1M322.6 208.3v5.1M325.1 208.3v5.1"/>
<path d="M327.7 208.3v5.1M330.2 208.3v5.1M340.4 208.3v5.1M342.9 208.3v5.1M345.4 208.3v5.1M348 208.3v5.1M123.2 222.2v3.9h19M128.3 222.2v5.1M128.3 234.9v2.6M149.9 231.1v10.2M149.9 238.8h6.3M218.4 222.2h3.8"/>
<path d="M219.7 222.2v2.6M229.9 222.2h7.6M233.7 222.2v2.6M233.7 232.4v1.3M245.1 227.3v6.4M94 242.6h19M100.3 242.6v1.2M111.8 242.6v6.3M111.8 256.5v2.6M128.3 247.6v11.5M149.9 248.9v10.2"/>
</g>
<path d="M169.5 212.2v.9l-.3 .3M173.3 215.2h.9M174.8 215.1h.7l.1-.2-.1-.3-.7-.1v1.2" fill="none" stroke="#0000c2" stroke-width=".19"/>
<g fill="#009600" stroke="#009600" stroke-width=".19">
<circle cx="149.9" cy="238.8" r=".46"/>
<circle cx="233.7" cy="222.2" r=".46"/>
<circle cx="219.7" cy="222.2" r=".46"/>
<circle cx="297.2" cy="85.1" r=".46"/>
<circle cx="276.9" cy="68.6" r=".46"/>
<circle cx="297.2" cy="48.3" r=".46"/>
<circle cx="265.4" cy="58.4" r=".46"/>
<circle cx="276.9" cy="48.3" r=".46"/>
<circle cx="149.9" cy="114.3" r=".46"/>
<circle cx="149.9" cy="52.1" r=".46"/>
<circle cx="218.4" cy="100.3" r=".46"/>
<circle cx="309.9" cy="210.8" r=".46"/>
<circle cx="265.4" cy="105.4" r=".46"/>
<circle cx="276.9" cy="95.3" r=".46"/>
<circle cx="297.2" cy="95.3" r=".46"/>
<circle cx="297.2" cy="132.1" r=".46"/>
<circle cx="276.9" cy="115.6" r=".46"/>
<circle cx="303.5" cy="210.8" r=".46"/>
<circle cx="297.2" cy="210.8" r=".46"/>
<circle cx="245.1" cy="215.9" r=".46"/>
<circle cx="245.1" cy="160" r=".46"/>
<circle cx="245.1" cy="142.2" r=".46"/>
<circle cx="245.1" cy="198.1" r=".46"/>
<circle cx="233.7" cy="166.4" r=".46"/>
<circle cx="219.7" cy="166.4" r=".46"/>
<circle cx="100.3" cy="118.1" r=".46"/>
<circle cx="111.8" cy="118.1" r=".46"/>
<circle cx="128.3" cy="101.6" r=".46"/>
<circle cx="128.3" cy="149.9" r=".46"/>
<circle cx="139.7" cy="149.9" r=".46"/>
<circle cx="139.7" cy="212.1" r=".46"/>
<circle cx="128.3" cy="226.1" r=".46"/>
<circle cx="100.3" cy="242.6" r=".46"/>
<circle cx="128.3" cy="212.1" r=".46"/>
<circle cx="111.8" cy="242.6" r=".46"/>
<circle cx="128.3" cy="39.4" r=".46"/>
<circle cx="59.7" cy="35.6" r=".46"/>
<circle cx="100.3" cy="55.9" r=".46"/>
<circle cx="139.7" cy="25.4" r=".46"/>
<circle cx="128.3" cy="25.4" r=".46"/>
<circle cx="149.9" cy="176.5" r=".46"/>
<circle cx="100.3" cy="180.3" r=".46"/>
<circle cx="111.8" cy="180.3" r=".46"/>
<circle cx="128.3" cy="163.8" r=".46"/>
<circle cx="111.8" cy="55.9" r=".46"/>
<circle cx="139.7" cy="87.6" r=".46"/>
<circle cx="218.4" cy="53.3" r=".46"/>
<circle cx="128.3" cy="87.6" r=".46"/>
</g>
<text font-size="2.8" fill="#840000" x="301" y="277.9">Title:</text>
<g font-size="2.1" fill="#840000">
<text x="301" y="273.7">File:</text>
<text x="301" y="271">Sheet:</text>
<text x="307.1" y="273.7">Salidas.kicad_sch</text>
<text x="309.2" y="271">/Salidas/</text>
<text x="301" y="281.1">Size:</text>
<text x="307.6" y="281.1">A3</text>
<text x="323" y="281.1">Date:</text>
<text x="386" y="281.3">Rev:</text>
<text x="301" y="283.9">KiCad</text>
<text x="308.7" y="283.9">E.D.A.</text>
<text x="316.3" y="283.9">9.0.1</text>
<text x="386" y="283.9">Id:</text>
<text x="390.1" y="283.9">6/6</text>
</g>
<g font-size="1.8" fill="#840000">
<text x="35" y="11.9">1</text>
<text x="85" y="11.9">2</text>
<text x="135" y="11.9">3</text>
<text x="185" y="11.9">4</text>
<text x="235" y="11.9">5</text>
<text x="285" y="11.9">6</text>
<text x="335" y="11.9">7</text>
<text x="385" y="11.9">8</text>
<text x="10.3" y="35.9">A</text>
<text x="408.3" y="35.9">A</text>
<text x="156.7" y="53">DO0</text>
<text x="316.7" y="49.2">DO4_1</text>
<text x="87.6" y="56.8">DO_0</text>
<text x="210.8" y="54.3">DO_4</text>
<text x="10.3" y="85.9">B</text>
<text x="316.7" y="86">DO4_2</text>
<text x="408.2" y="85.9">B</text>
<text x="210.8" y="101.3">DO_5</text>
<text x="316.7" y="96.2">DO5_1</text>
<text x="87.6" y="119.1">DO_1</text>
<text x="156.7" y="115.3">DO1</text>
<text x="10.3" y="135.9">C</text>
<text x="316.7" y="133">DO5_2</text>
<text x="408.2" y="135.9">C</text>
<text x="269.7" y="143.2">DO6_1</text>
<text x="269.7" y="159.7">DO6_2</text>
<text x="212" y="167.3">DO_6</text>
<text x="156.7" y="177.5">DO2</text>
<text x="10.3" y="185.9">D</text>
<text x="87.6" y="181.3">DO_2</text>
<text x="408.2" y="185.9">D</text>
<text x="268.4" y="199.1">DO7_1</text>
<text x="295.6" y="206.9" transform="rotate(-90 295.6 206.9)">DO0</text>
<text x="301.9" y="206.9" transform="rotate(-90 301.9 206.9)">DO1</text>
<text x="308.3" y="206.9" transform="rotate(-90 308.3 206.9)">DO2</text>
<text x="314.6" y="206.9" transform="rotate(-90 314.6 206.9)">DO3</text>
<text x="323.5" y="206.9" transform="rotate(-90 323.5 206.9)">DO4_1</text>
<text x="326.1" y="206.9" transform="rotate(-90 326.1 206.9)">DO4_2</text>
<text x="328.6" y="206.9" transform="rotate(-90 328.6 206.9)">DO5_1</text>
<text x="331.2" y="206.9" transform="rotate(-90 331.2 206.9)">DO5_2</text>
<text x="341.3" y="206.9" transform="rotate(-90 341.3 206.9)">DO6_1</text>
<text x="343.9" y="206.9" transform="rotate(-90 343.9 206.9)">DO6_2</text>
<text x="346.4" y="206.9" transform="rotate(-90 346.4 206.9)">DO7_1</text>
<text x="348.9" y="206.9" transform="rotate(-90 348.9 206.9)">DO7_2</text>
<text x="268.4" y="216.9">DO7_2</text>
<text x="212" y="223.2">DO_7</text>
<text x="10.3" y="235.9">E</text>
<text x="156.7" y="239.7">DO3</text>
<text x="408.3" y="235.9">E</text>
<text x="87.6" y="243.5">DO_3</text>
<text x="10.3" y="285.9">F</text>
<text x="35" y="286.9">1</text>
<text x="85" y="286.9">2</text>
<text x="135" y="286.9">3</text>
<text x="185" y="286.9">4</text>
<text x="235" y="286.9">5</text>
<text x="285" y="286.9">6</text>
<text x="335" y="286.9">7</text>
<text x="385" y="286.9">8</text>
<text x="408.3" y="285.9">F</text>
</g>
<g font-size="1.8" fill="#006464">
<text x="137.8" y="19.9">VCC</text>
<text x="34.2" y="26.3">+24V</text>
<text x="41.4" y="26.3">J15</text>
<text x="47.7" y="26.3">+5V_2</text>
<text x="117.5" y="28.8">D38</text>
<text x="57.8" y="30.1">VCC</text>
<text x="111.6" y="34.4">BZT52C15</text>
<text x="130.8" y="31.3">R100</text>
<text x="130.8" y="33.9">3.3k</text>
<text x="45.3" y="41.9">100uF</text>
<text x="52" y="39.3">C65</text>
<text x="52.4" y="41.9">50V</text>
<text x="153.7" y="39.6">Q7</text>
<text x="130.8" y="46.6">3.3k</text>
<text x="130.8" y="44">R98</text>
<text x="151.8" y="43">ZXMP6A17E6</text>
<text x="219.7" y="47.9">R114</text>
<text x="235.5" y="47.9">U18</text>
<text x="57.7" y="52.9">GND</text>
<text x="114.9" y="51.7">R94</text>
<text x="219.7" y="50.4">330R</text>
<text x="233.1" y="50.4">FOD4108</text>
<text x="247.6" y="52.9">R118</text>
<text x="301" y="52.9">C66</text>
<text x="114.7" y="54.2">4.7k</text>
<text x="130.8" y="55.5">Q3</text>
<text x="130.8" y="58">MMBT3904</text>
<text x="152.4" y="58.6">D28</text>
<text x="247.6" y="55.5">360R</text>
<text x="280.7" y="56.1">T5</text>
<text x="280.7" y="58.6">T435-800B</text>
<text x="301" y="55.5">10nF</text>
<text x="306.8" y="55.5">630V</text>
<text x="102.9" y="63.7">2.2k</text>
<text x="102.9" y="61.2">R86</text>
<text x="152.4" y="61.2">M7</text>
<text x="221" y="62.5">R122</text>
<text x="221" y="65">2.2k</text>
<text x="268" y="63.1">R126</text>
<text x="268" y="65.6">330R</text>
<text x="299.7" y="61.8">R128</text>
<text x="299.7" y="64.4">18R</text>
<text x="104.1" y="70.4">D24</text>
<text x="114.3" y="68.8">10k</text>
<text x="114.3" y="66.3">R90</text>
<text x="222.3" y="71.7">D34</text>
<text x="226.6" y="66.9">GND</text>
<text x="299.7" y="70.7">R129</text>
<text x="104.1" y="72.9">RED</text>
<text x="222.3" y="74.2">RED</text>
<text x="299.7" y="73.3">18R</text>
<text x="98.3" y="78.3">GND</text>
<text x="109.7" y="78.3">GND</text>
<text x="126.2" y="78.3">GND</text>
<text x="137.8" y="82.1">VCC</text>
<text x="147.8" y="78.3">GND</text>
<text x="216.4" y="79.6">GND</text>
<text x="299.7" y="79.6">R130</text>
<text x="299.7" y="82.1">18R</text>
<text x="117.5" y="92.3">D39</text>
<text x="130.8" y="93.6">R99</text>
<text x="219.7" y="94.8">R115</text>
<text x="235.5" y="94.8">U19</text>
<text x="111.6" y="97.9">BZT52C15</text>
<text x="130.8" y="96.1">3.3k</text>
<text x="153.7" y="101.8">Q8</text>
<text x="219.7" y="97.4">330R</text>
<text x="233.1" y="97.4">FOD4108</text>
<text x="247.6" y="99.9">R119</text>
<text x="301" y="99.9">C67</text>
<text x="130.8" y="106.3">R101</text>
<text x="151.8" y="105.3">ZXMP6A17E6</text>
<text x="247.6" y="102.5">360R</text>
<text x="280.7" y="103">T6</text>
<text x="280.7" y="105.6">T435-800B</text>
<text x="301" y="102.5">10nF</text>
<text x="306.8" y="102.5">630V</text>
<text x="114.9" y="113.9">R95</text>
<text x="130.8" y="108.8">3.3k</text>
<text x="221" y="108.2">R123</text>
<text x="221" y="110.7">2.2k</text>
<text x="226.6" y="113.9">GND</text>
<text x="268" y="110.1">R127</text>
<text x="268" y="112.6">330R</text>
<text x="299.7" y="108.8">R131</text>
<text x="299.7" y="111.4">18R</text>
<text x="114.7" y="116.4">4.7k</text>
<text x="130.8" y="117.7">Q13</text>
<text x="222.3" y="117.4">D35</text>
<text x="222.3" y="119.9">RED</text>
<text x="299.7" y="117.7">R132</text>
<text x="102.9" y="126">2.2k</text>
<text x="102.9" y="123.4">R87</text>
<text x="130.8" y="120.2">MMBT3904</text>
<text x="152.4" y="123.4">M7</text>
<text x="152.4" y="120.9">D29</text>
<text x="216.4" y="125.3">GND</text>
<text x="299.7" y="120.2">18R</text>
<text x="114.3" y="131">10k</text>
<text x="114.3" y="128.5">R91</text>
<text x="299.7" y="126.6">R133</text>
<text x="299.7" y="129.1">18R</text>
<text x="104.1" y="132.6">D25</text>
<text x="104.1" y="135.2">RED</text>
<text x="242.5" y="135.5">+24V</text>
<text x="98.3" y="140.6">GND</text>
<text x="109.7" y="140.6">GND</text>
<text x="126.2" y="140.6">GND</text>
<text x="147.8" y="140.6">GND</text>
<text x="137.8" y="144.4">VCC</text>
<text x="117.5" y="154.5">D40</text>
<text x="130.8" y="155.8">R102</text>
<text x="220.9" y="153.9">1N4148WS</text>
<text x="227.2" y="151.4">D32</text>
<text x="259.1" y="150.7">K3</text>
<text x="259.1" y="153.3">HF46F-G/024-HS1T</text>
<text x="111.6" y="160.1">BZT52C15</text>
<text x="130.8" y="158.3">3.3k</text>
<text x="151.8" y="167.5">ZXMP6A17E6</text>
<text x="153.7" y="164.1">Q9</text>
<text x="223.5" y="162.2">R116</text>
<text x="223.5" y="164.7">220R</text>
<text x="130.8" y="168.5">R103</text>
<text x="130.8" y="171">3.3k</text>
<text x="222.3" y="172.9">R124</text>
<text x="236.2" y="172.9">R120</text>
<text x="247.7" y="171">Q11</text>
<text x="247.7" y="173.6">BSS123</text>
<text x="114.7" y="178.7">4.7k</text>
<text x="114.9" y="176.1">R96</text>
<text x="130.8" y="179.9">Q4</text>
<text x="222.3" y="175.5">2.2k</text>
<text x="236.2" y="175.5">10k</text>
<text x="102.9" y="185.6">R88</text>
<text x="130.8" y="182.5">MMBT3904</text>
<text x="152.4" y="185.6">M7</text>
<text x="152.4" y="183.1">D30</text>
<text x="223.5" y="182.2">D36</text>
<text x="223.5" y="184.7">RED</text>
<text x="231.6" y="183.7">GND</text>
<text x="243.1" y="183.7">GND</text>
<text x="102.9" y="188.2">2.2k</text>
<text x="114.3" y="190.7">R92</text>
<text x="217.7" y="190.1">GND</text>
<text x="104.1" y="194.9">D26</text>
<text x="104.1" y="197.4">RED</text>
<text x="114.3" y="193.3">10k</text>
<text x="242.5" y="192.6">+24V</text>
<text x="98.3" y="202.8">GND</text>
<text x="109.7" y="202.8">GND</text>
<text x="126.2" y="202.8">GND</text>
<text x="147.8" y="202.8">GND</text>
<text x="137.8" y="206.6">VCC</text>
<text x="220.9" y="209.8">1N4148WS</text>
<text x="227.2" y="207.2">D33</text>
<text x="259.1" y="206.6">K4</text>
<text x="259.1" y="209.1">HF46F-G/024-HS1T</text>
<text x="118.8" y="216.8">D41</text>
<text x="130.8" y="218">R104</text>
<text x="130.8" y="220.6">3.3k</text>
<text x="223.5" y="218">R117</text>
<text x="223.5" y="220.6">220R</text>
<text x="283.7" y="219.3">GND</text>
<text x="294.6" y="221.8">J30</text>
<text x="301" y="221.8">J31</text>
<text x="307.3" y="221.8">J32</text>
<text x="313.7" y="221.8">J33</text>
<text x="322.6" y="221.8">J34</text>
<text x="327.7" y="221.8">J35</text>
<text x="340.4" y="221.8">J36</text>
<text x="345.4" y="221.8">J37</text>
<text x="112.9" y="222.4">BZT52C15</text>
<text x="153.7" y="226.3">Q10</text>
<text x="247.7" y="226.9">Q12</text>
<text x="130.8" y="230.7">R105</text>
<text x="130.8" y="233.3">3.3k</text>
<text x="151.8" y="229.7">ZXMP6A17E6</text>
<text x="222.3" y="228.8">R125</text>
<text x="222.3" y="231.4">2.2k</text>
<text x="236.2" y="228.2">R121</text>
<text x="236.2" y="230.7">10k</text>
<text x="247.7" y="229.5">BSS123</text>
<text x="114.9" y="238.4">R97</text>
<text x="223.5" y="238">D37</text>
<text x="231.6" y="239.6">GND</text>
<text x="243.1" y="239.6">GND</text>
<text x="114.7" y="240.9">4.7k</text>
<text x="130.8" y="242.2">Q5</text>
<text x="130.8" y="244.7">MMBT3904</text>
<text x="152.4" y="245.3">D31</text>
<text x="217.7" y="246">GND</text>
<text x="223.5" y="240.6">RED</text>
<text x="102.9" y="250.4">2.2k</text>
<text x="102.9" y="247.9">R89</text>
<text x="152.4" y="247.9">M7</text>
<text x="104.1" y="257.1">D27</text>
<text x="114.3" y="255.5">10k</text>
<text x="114.3" y="253">R93</text>
<text x="104.1" y="259.6">RED</text>
<text x="98.3" y="265">GND</text>
<text x="109.7" y="265">GND</text>
<text x="126.2" y="265">GND</text>
<text x="147.8" y="265">GND</text>
</g>
<g font-size="1.8" fill="#a90000">
<text x="40.4" y="31.8" transform="rotate(-90 40.4 31.8)">3</text>
<text x="42.9" y="31.8" transform="rotate(-90 42.9 31.8)">2</text>
<text x="45.5" y="31.8" transform="rotate(-90 45.5 31.8)">1</text>
<text x="142.8" y="39.1">3</text>
<text x="149.6" y="36.3" transform="rotate(-90 149.6 36.3)">4</text>
<text x="149.6" y="43.9" transform="rotate(-90 149.6 43.9)">1</text>
<text x="128" y="52.8" transform="rotate(-90 128 52.8)">3</text>
<text x="230.4" y="53.1">1</text>
<text x="243.1" y="53.1">6</text>
<text x="121.2" y="55.6">1</text>
<text x="230.4" y="58.2">2</text>
<text x="243.1" y="58.2">4</text>
<text x="278.8" y="59.1" transform="rotate(-90 278.8 59.1)">1</text>
<text x="278.8" y="54" transform="rotate(-90 278.8 54)">2</text>
<text x="128" y="60.4" transform="rotate(-90 128 60.4)">2</text>
<text x="273.6" y="60.4">3</text>
<text x="142.8" y="101.3">3</text>
<text x="149.6" y="98.5" transform="rotate(-90 149.6 98.5)">4</text>
<text x="230.4" y="100.1">1</text>
<text x="243.1" y="100.1">6</text>
<text x="278.8" y="101" transform="rotate(-90 278.8 101)">2</text>
<text x="149.6" y="106.1" transform="rotate(-90 149.6 106.1)">1</text>
<text x="230.4" y="105.2">2</text>
<text x="243.1" y="105.2">4</text>
<text x="273.6" y="107.4">3</text>
<text x="278.8" y="106.1" transform="rotate(-90 278.8 106.1)">1</text>
<text x="121.2" y="117.9">1</text>
<text x="128" y="115" transform="rotate(-90 128 115)">3</text>
<text x="128" y="122.6" transform="rotate(-90 128 122.6)">2</text>
<text x="244.9" y="145.5" transform="rotate(-90 244.9 145.5)">2</text>
<text x="255" y="145.5" transform="rotate(-90 255 145.5)">4</text>
<text x="149.6" y="160.7" transform="rotate(-90 149.6 160.7)">4</text>
<text x="244.9" y="158.2" transform="rotate(-90 244.9 158.2)">1</text>
<text x="255" y="158.2" transform="rotate(-90 255 158.2)">3</text>
<text x="142.8" y="163.6">3</text>
<text x="238.1" y="166.1">1</text>
<text x="244.9" y="163.3" transform="rotate(-90 244.9 163.3)">3</text>
<text x="149.6" y="168.3" transform="rotate(-90 149.6 168.3)">1</text>
<text x="244.9" y="170.9" transform="rotate(-90 244.9 170.9)">2</text>
<text x="128" y="177.2" transform="rotate(-90 128 177.2)">3</text>
<text x="121.2" y="180.1">1</text>
<text x="128" y="184.9" transform="rotate(-90 128 184.9)">2</text>
<text x="244.9" y="201.4" transform="rotate(-90 244.9 201.4)">2</text>
<text x="255" y="201.4" transform="rotate(-90 255 201.4)">4</text>
<text x="244.9" y="214.1" transform="rotate(-90 244.9 214.1)">1</text>
<text x="255" y="214.1" transform="rotate(-90 255 214.1)">3</text>
<text x="294.4" y="216" transform="rotate(-90 294.4 216)">1</text>
<text x="296.9" y="216" transform="rotate(-90 296.9 216)">2</text>
<text x="300.7" y="216" transform="rotate(-90 300.7 216)">1</text>
<text x="303.3" y="216" transform="rotate(-90 303.3 216)">2</text>
<text x="307.1" y="216" transform="rotate(-90 307.1 216)">1</text>
<text x="309.6" y="216" transform="rotate(-90 309.6 216)">2</text>
<text x="313.4" y="216" transform="rotate(-90 313.4 216)">1</text>
<text x="316" y="216" transform="rotate(-90 316 216)">2</text>
<text x="322.3" y="216" transform="rotate(-90 322.3 216)">1</text>
<text x="324.9" y="216" transform="rotate(-90 324.9 216)">2</text>
<text x="327.4" y="216" transform="rotate(-90 327.4 216)">1</text>
<text x="329.9" y="216" transform="rotate(-90 329.9 216)">2</text>
<text x="340.1" y="216" transform="rotate(-90 340.1 216)">1</text>
<text x="342.6" y="216" transform="rotate(-90 342.6 216)">2</text>
<text x="345.2" y="216" transform="rotate(-90 345.2 216)">1</text>
<text x="347.7" y="216" transform="rotate(-90 347.7 216)">2</text>
<text x="238.1" y="222">1</text>
<text x="244.9" y="219.1" transform="rotate(-90 244.9 219.1)">3</text>
<text x="142.8" y="225.8">3</text>
<text x="149.6" y="223" transform="rotate(-90 149.6 223)">4</text>
<text x="244.9" y="226.8" transform="rotate(-90 244.9 226.8)">2</text>
<text x="149.6" y="230.6" transform="rotate(-90 149.6 230.6)">1</text>
<text x="128" y="239.5" transform="rotate(-90 128 239.5)">3</text>
<text x="121.2" y="242.3">1</text>
<text x="128" y="247.1" transform="rotate(-90 128 247.1)">2</text>
</g>
<g font-size="1.8" fill="#0000c2">
<text x="160.3" y="213.7">VND5050J</text>
<text x="159.9" y="216">ITS4200S-ME-P</text>
</g>
<g font-size=".9" fill="#006464">
<text x="273.8" y="58.2">G</text>
<text x="276.6" y="59.2" transform="rotate(-90 276.6 59.2)">A1</text>
<text x="276.6" y="54.1" transform="rotate(-90 276.6 54.1)">A2</text>
<text x="276.6" y="101.1" transform="rotate(-90 276.6 101.1)">A2</text>
<text x="273.8" y="105.2">G</text>
<text x="276.6" y="106.1" transform="rotate(-90 276.6 106.1)">A1</text>
</g>
<g font-size=".7" fill="#840000">
<text x="237.1" y="58.9">ZCD</text>
<text x="237.1" y="105.9">ZCD</text>
</g>
</svg>
